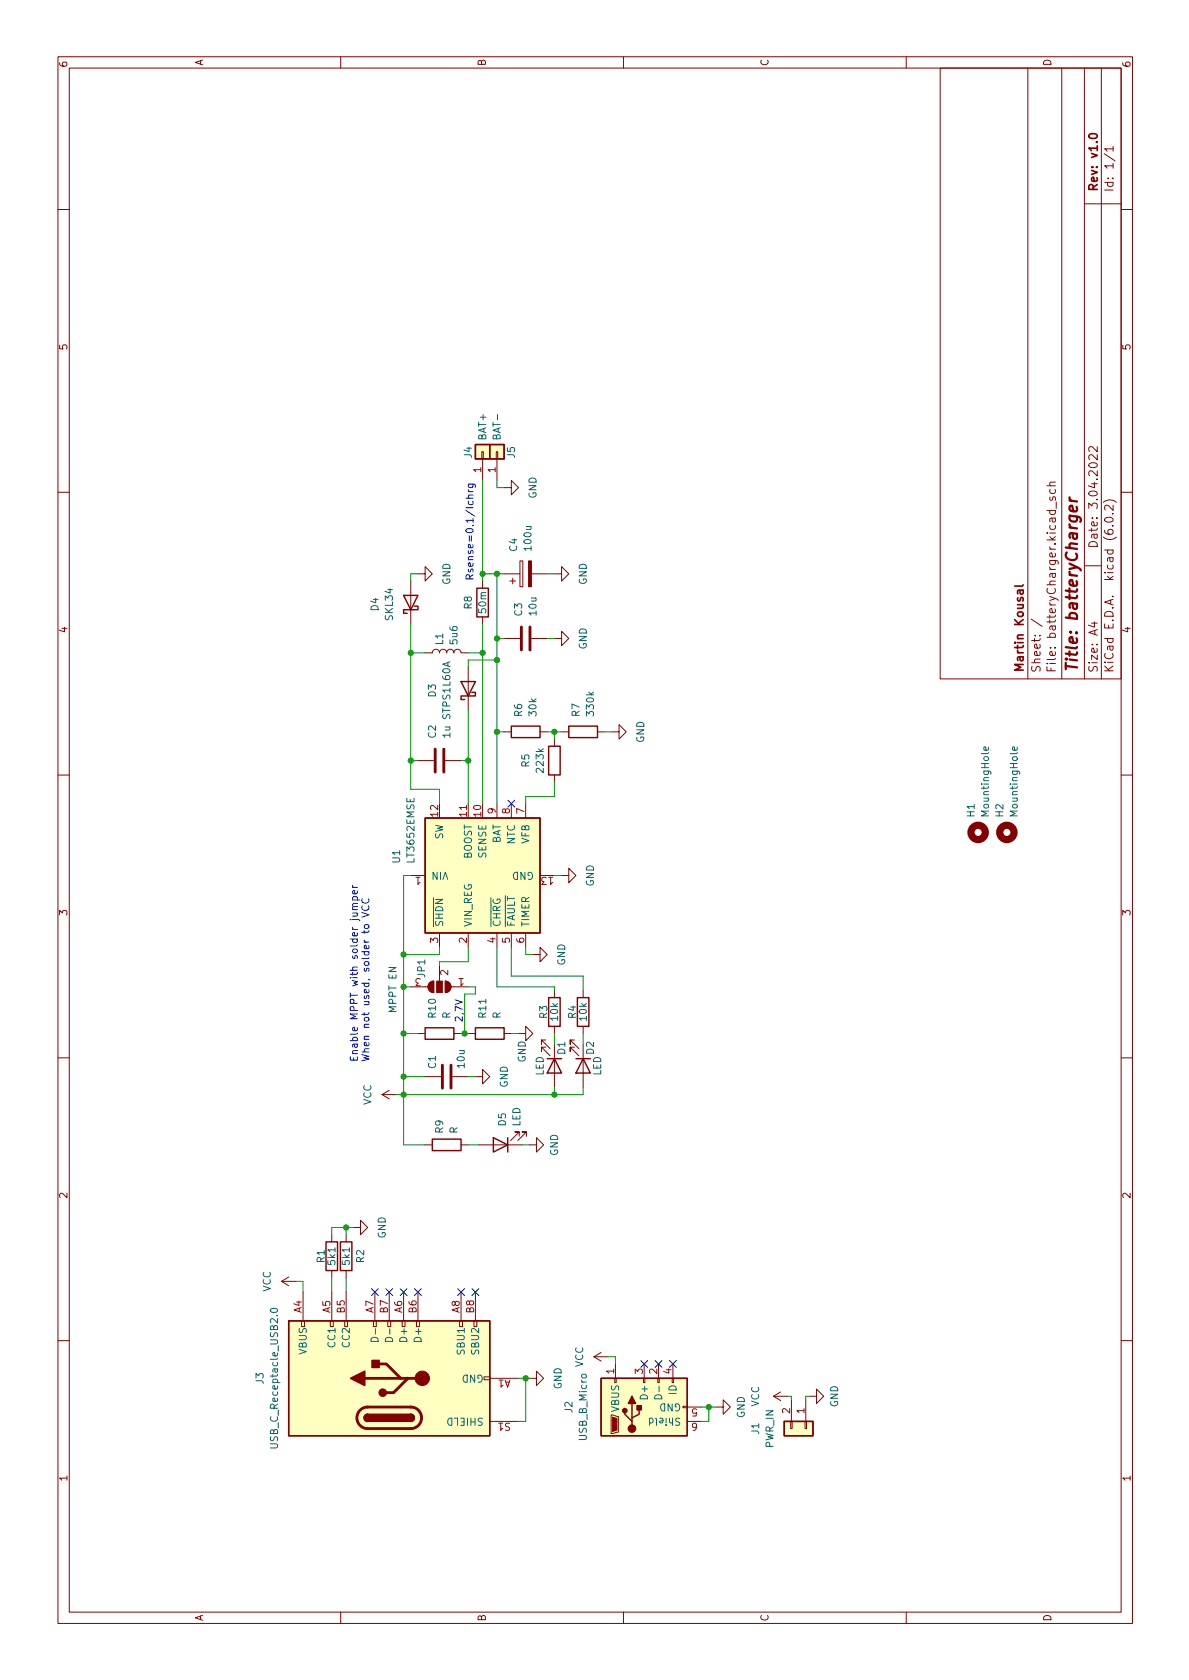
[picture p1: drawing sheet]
<svg xmlns="http://www.w3.org/2000/svg" width="210mm" height="297mm" viewBox="0 0 210 297" stroke-linecap="round" stroke-linejoin="round" font-family="sans-serif">
<g fill="none" stroke="#840000" stroke-width=".18">
<path d="M10.2 10h190.1v277h-190.1zM12.2 12h186.1v273h-186.1zM60.2 10v2M110.2 10v2M160.2 10v2M166.3 12h32v108h-32zM181.8 12v108M187.8 12v108M191.8 12v108M194.8 12v108M10.2 37h2M191.8 36h6.5"/>
<path d="M195.3 27.2l1.9 1.3M196.8 26.3h-1.5l.5 .4M196.8 25.9v.8M198.3 37h2M85.2 79.9h.3v1.2h-.3zM87.8 79.9h.2v1.2h-.2zM194 79v.9l-1-.9h-.3l-.2 .2 .2 .6M10.2 87h2M85.3 81.1v3.8M87.9 81.1v3.8M89.1 86.2h1.3v-1.3l1.3 1.3-1.3 1.3v-1.3M91.9 99.2h.6v4.5h-.6z"/>
<path d="M185.1 85.9h1.5M185.7 87.9l-.1 .3 .2 .3 .3-.1 .1-.5h.4v.6M185.7 86.5l-.1 .5 .3 .2h.4l.3-.1v-.6M186.6 85.2l-.9 .1-.1 .4 .2 .2M186.8 88.7v1.2M194 80.4v.9l-1-.9-.3 .1-.2 .2 .2 .5M195.1 88.8a1.72 1.72 0 0 1 2.3 0M195.4 91.7a1 1 0 0 1 1.4 .1 .81 .81 0 0 1-.6 .6 .81 .81 0 0 1-.8-.3zM196.7 93h.1M196.7 90.8h.1M196.8 89.3v.9l-1-.9-.3 .1-.2 .2 .2 .6M198.3 87h2"/>
<path d="M72.6 102.7v7.6M73.9 101.5h1.3v-1.3l1.2 1.3-1.2 1.2v-1.2M75.2 115.4h1.2a.64 .64 0 0 1 .7-.6 .64 .64 0 0 1 .6 .6 .64 .64 0 0 1 .7-.6 .64 .64 0 0 1 .6 .6 .64 .64 0 0 1 .6-.6 .64 .64 0 0 1 .7 .6 .64 .64 0 0 1 .6-.6 .64 .64 0 0 1 .6 .6h1.3M82.8 118v7.6M85.3 102.7v1.3M85.3 109.1v1.2M89.1 101.5h2.8M89.1 112.9h2.8M90.2 102.7h1M90.7 102.2v1M94 101.5h2.8M94 112.9h2.8"/>
<path d="M98 101.5h1.3v-1.3l1.3 1.3-1.3 1.2v-1.2M98 112.9h1.3v-1.3l1.3 1.3-1.3 1.3v-1.3M182.4 109.5l1.9 1.2M191.8 100h3M193 110.2h1M193.5 110v.9l-1-.4M10.2 137h2M73.9 134.5h2.8M78.7 134.5h2.8M89.1 129.4h1.3M95.5 129.4h1.3M98 130.7v1.2"/>
<path d="M98 137v1.3M99.3 129.4h1.3M105.7 129.4h1.2M108.2 129.4h1.3v-1.3l1.2 1.3-1.2 1.3v-1.3M198.3 137h2M72.6 154.8h2.6M82.8 142.1v2.5M87.9 142.1v2.5M90.4 142.1v2.5M93 142.1v2.5M99.3 154.8h1.3v-1.3l1.2 1.3-1.2 1.3v-1.3M72.6 174.5h3.1"/>
<path d="M76 173.8l.7-.3v2a1.02 1.02 0 0 1-.9-.6 1.02 1.02 0 0 1 .2-1.1zM77.7 165v2.5M77.7 170.7v2.8M78.7 173.5a1.02 1.02 0 0 1 1.1 1 1.02 1.02 0 0 1-1.1 1zM79.8 174.5h3M82.8 165v2.5M87.9 165v2.5M90.4 165v2.5M93 165v2.5M94.2 168.8h1.3v-1.3l1.3 1.3-1.3 1.2v-1.2M98 175.1v1.3M103.1 175.1v1.3"/>
<path d="M10.2 187h2M67.6 193.5l1.2 .8M67.6 193.5h2.5M68.8 192.8l-1.2 .7M73.9 182.7h1.3M75.2 190.4h2.8M80 190.4h2.8M80.3 182.7h1.2M82.8 182.7h1.3M84.1 190.4h1.2v-1.3l1.3 1.3-1.3 1.2v-1.2M89.1 182.7h1.3M91.7 182.7h1.3v-1.2l1.2 1.2-1.2 1.3v-1.3"/>
<path d="M96.5 183.9h-.7v.7v-.7l1.5 1.5M96.5 185.2h-.7v.7v-.7l1.5 1.5M98 181.5v1.2M98 184.6v7.7M101.6 183.9h-.8v.7v-.7l1.6 1.5M101.6 185.2h-.8v.7v-.7l1.6 1.5M103.1 181.5v1.2M103.1 184.6v7.7M198.3 187h2M58.7 218.3v1.3M61.2 218.3v1.3M62.5 217h1.2v-1.2l1.3 1.2-1.3 1.3v-1.3"/>
<path d="M75.2 202.4h1.2M81.5 202.4h1.3M84.7 202.4h7.6M91.8 200.9v-.8h-.7h.7l-1.5 1.6M93.1 200.9v-.8h-.8h.8l-1.5 1.6M93.6 202.4h1.3v-1.2l1.2 1.2-1.2 1.3v-1.3M10.2 237h2M49.8 226.6l1.2 .7M49.8 226.6h2.5M51 225.8l-1.2 .8M53.3 233.5h.5v1.1h-.5zM53.6 228.5v5"/>
<path d="M58.4 233.5h.5v1.1h-.5zM58.7 224.6v1.3M58.7 228.5v5M61 233.5h.5v1.1h-.5zM61.2 224.6v1.3M61.2 228.5v5M66 233.5h.5v1.1h-.5zM66.3 228.5v5M68.6 233.5h.5v1.1h-.5zM68.8 228.5v5M71.1 233.5h.5v1.1h-.5zM71.4 228.5v5"/>
<path d="M73.7 233.5h.5v1.1h-.5zM73.9 228.5v5M81.3 233.5h.5v1.1h-.5zM81.5 228.5v5M83.8 233.5h.5v1.1h-.5zM84.1 228.5v5M105 239.9l1.3 .8M105 239.9h2.6M106.3 239.1l-1.3 .8M198.3 237h2M85.6 243.4h1v.6h-1zM86.6 243.7h5.1"/>
<path d="M86.6 251.3h5.1M93.6 243.7h1.3v-1.3l1.2 1.3-1.2 1.3v-1.3M108.1 250.2l1.2 .2v2.8l-1 .3h-.2zM108.7 243.7h.3v.8h-.3zM108.8 241.2v2.5M113.8 243.7h.2v.8h-.2zM113.9 241.2v2.5M116.3 243.7h.3v.8h-.3zM116.5 241.2v2.5M118.9 243.7h.2v.8h-.2zM119 241.2v2.5M120.8 248.7h.7v.2h-.7z"/>
<path d="M121.5 251.3h2.6M121.5 248.8h2.6M126.6 248.8h1.3v-1.3l1.3 1.3-1.3 1.2v-1.2M136.8 246.9l1.2 .7M136.8 246.9h2.5M138 246.1l-1.2 .8M139.8 251.3h.3v1.3h-.3zM139.9 247.5v3.8M142.4 251.3h.2v1.3h-.2zM142.5 247.5v3.8M143.1 246.9h1.3v-1.3l1.3 1.3-1.3 1.2v-1.2M60.2 285v2"/>
<path d="M110.2 285v2M160.2 285v2"/>
</g>
<path d="M192.6 23.8a1 1 0 0 1 1.4 .2 .81 .81 0 0 1-.6 .6 .81 .81 0 0 1-.8-.3zM180.3 104.3l.1 .5a.29 .29 0 0 0 .2 .3 .29 .29 0 0 0 .3-.3v-.5M180.9 104.3l-.9 .1v.6M180.9 103.4l-.2 .2h-1.3" fill="none" stroke="#840000" stroke-width=".3"/>
<path d="M189.1 87.9l.1 .4 .3 .3M189.1 88.5l1.4 .2M190.4 89.6l.1 .6-.3 .2-1-.2-.1-.2 .1-.5 .4-.1 .2 1" fill="none" stroke="#840000" stroke-width=".4"/>
<g fill="none" stroke="#840000" stroke-width=".25">
<path d="M84.1 78.6h2.5v2.5h-2.5zM86.6 78.6h2.5v2.5h-2.5zM71.4 105.3h2.5l-1.3 2.5zM73.3 107.2h.6v.6h-2.5v.6h.6M84.3 104h2.1v5.1h-2.1zM81.5 120.5h2.6l-1.3 2.5zM83.4 122.4h.7v.6h-2.6v.7h.7M90.4 128.4h5.1v2h-5.1zM97 131.9h2.1v5.1h-2.1zM100.6 128.4h5.1v2h-5.1zM75.2 144.6h20.3v20.4h-20.3zM97 176.4h2.1v5.1h-2.1z"/>
<path d="M102.1 176.4h2v5.1h-2zM75.2 181.7h5.1v2.1h-5.1zM84.1 181.7h5v2.1h-5zM96.8 187.2h2.5M98 187.2l1.3 2.5h-2.5zM101.8 187.2h2.6M103.1 187.2l1.3 2.5h-2.6zM57.7 219.6h2v5h-2zM60.2 219.6h2v5h-2zM76.4 201.4h5.1v2h-5.1zM87.2 201.2l2.6 1.2-2.6 1.3zM89.8 201.2v2.5"/>
<path d="M51 233.5h35.6v20.4h-35.6zM65 250a.64 .64 0 0 0-.6 .7 .64 .64 0 0 0 .6 .6M72.6 250a.64 .64 0 0 1 .7 .7 .64 .64 0 0 1-.7 .6M106.3 243.7h15.2v10.2h-15.2zM110.5 249.4v.6l1.3 1.3v.7M111.8 248.1v2.6M113 248.8v1.2l-1.2 .7v.6M138.7 251.3h5.1v2.6h-5.1z"/>
</g>
<g fill="#ffffc2" stroke="#ffffc2" stroke-width=".18">
<path d="M138.7 251.3h5.1v2.6h-5.1z"/>
<path d="M51 233.5h35.6v20.4h-35.6z"/>
<path d="M75.2 144.6h20.3v20.4h-20.3z"/>
<path d="M106.3 243.7h15.2v10.2h-15.2z"/>
<path d="M84.1 78.6h2.5v2.5h-2.5z"/>
<path d="M86.6 78.6h2.5v2.5h-2.5z"/>
</g>
<path d="M92.2 110.9v4M93.7 110.9v4M77 132.4v4.1M78.5 132.4v4.1M78.2 188.3v4.1M79.8 188.3v4.1M63.7 249.3l.5-.3 .6-.2h7.8a1.91 1.91 0 0 1 1.9 1.9 1.91 1.91 0 0 1-1.9 1.9h-7.6a1.91 1.91 0 0 1-1.7-1.2 1.91 1.91 0 0 1 .4-2.1zM64.5 243.7h10.2M67.1 241.2h1.2l2.6 2.5M72.1 243.7l-2.5 2.5h-1.3" fill="none" stroke="#840000" stroke-width=".51"/>
<g fill="#840000" stroke="#840000" stroke-width=".25">
<path d="M72.6 250a.64 .64 0 0 1 .7 .7 .64 .64 0 0 1-.7 .6z"/>
<path d="M65 250h7.6v1.3h-7.6z"/>
<path d="M64.6 250.2l.4-.2v1.3a.64 .64 0 0 1-.6-.4 .64 .64 0 0 1 .2-.7z"/>
<path d="M62 243.7l2.5-1.3v2.6z"/>
<path d="M65.8 240.5h1.3v1.3h-1.3z"/>
<path d="M111.8 246.9l.6 1.2h-1.3z"/>
<path d="M112.6 248.5h.8v.8h-.8z"/>
<circle cx="67.7" cy="246.2" r=".63"/>
<circle cx="111.8" cy="252.6" r=".63"/>
<circle cx="110.5" cy="249.4" r=".38"/>
</g>
<g fill="#840000" stroke="#840000" stroke-width=".18">
<path d="M108.3 250.6l.8 .2v2l-.8 .3z"/>
<path d="M93.5 99.2h.5v4.5h-.5z"/>
<path d="M78.7 173.5a1.02 1.02 0 0 1 1.1 1 1.02 1.02 0 0 1-1.1 1z"/>
<path d="M77.2 173.5h1v2h-1z"/>
<path d="M76 173.8l.7-.3v2a1.02 1.02 0 0 1-.9-.6 1.02 1.02 0 0 1 .2-1.1z"/>
<circle cx="74.7" cy="243.7" r="1.27"/>
</g>
<path d="M174.8 132.1v.4l-.2 .1h-.6v-.5l.3-.1 .1 .6M179.8 132.1l.1 .4-.2 .1h-.6v-.5l.2-.1 .2 .6M47.9 231.5a.69 .69 0 0 1 1.2 .3 .72 .72 0 0 1-1.3-.2zM65.7 236.7a.68 .68 0 0 1 .7-.2 .68 .68 0 0 1 .5 .7h-1.3zM66.4 234.9v1M68.2 236.7a.68 .68 0 0 1 .8-.2 .68 .68 0 0 1 .4 .7h-1.3zM68.9 234.9v1M47.8 255.3h1l.3 .2v.3l-.3 .2h-1M114.9 250.8l.3-.1 .3 .3-.1 .5h-.5M114.9 250.7v1.3M115.8 246.8a.68 .68 0 0 1 .8-.2 .68 .68 0 0 1 .4 .7h-1.2zM116.5 245.1v1" fill="none" stroke="#006464" stroke-width=".18"/>
<g fill="none" stroke="#840000" stroke-width="1.3">
<circle cx="173" cy="147.2" r="1.27"/>
<circle cx="178" cy="147.2" r="1.27"/>
</g>
<g fill="none" stroke="#0000c2" stroke-width=".18">
<path d="M82.4 88.1h1.3M82.8 86.6l.3 .3M82.8 85.6h1l.3 .2-.1 .3M82.8 86.9h.9M82.9 85.6l-.1 .4 .3 .2 .5-.1v-.5M83.7 87.5l-.8 .1-.1 .3 .1 .2M62.4 156.5l.2 .4M62.4 159.1h1.2M62.4 156.9h.8M62.4 159.1v-.3l.2-.3 .5 .2v.4M63.1 157.5l.1 .4-.2 .1h-.6v-.5l.3-.1 .1 .6M63.2 159.7l-.8 .1v.3l.1 .2"/>
<path d="M64.1 158.9a.6 .6 0 0 0 .4 .8 .6 .6 0 0 0 .7-.6l-.1-.2M62.4 161.4h.8M62.4 160.8h.8M63.1 161.4l.1 .2-.1 .3-.7 .1M63.2 160.3h-.8v.3l.1 .2M64 161.3l1.2 .4-1.2 .5M64.1 160.2a.6 .6 0 0 0 .4 .8 .6 .6 0 0 0 .7-.6l-.1-.2"/>
</g>
<g fill="none" stroke="#009600" stroke-width=".18">
<path d="M85.3 84.9v17.8M87.9 84.9v1.3h1.2M72.6 115.4h2.6M72.6 110.3v29.3h5.1v2.5M73.9 101.5h-1.3v1.2M82.8 115.4h2.5M85.3 110.3v31.8M85.3 101.5h3.8M87.9 116.7h-5.1v1.3M87.9 101.5v40.6M87.9 112.9h1.2M96.8 112.9h1.2"/>
<path d="M96.8 101.5h1.2M72.6 134.5h1.3M81.5 134.5h1.3M82.8 125.6v16.5M87.9 129.4h1.2M96.8 129.4h2.5M98 138.3v2.5h-5v1.3M98 129.4v1.3M106.9 129.4h1.3M72.6 154.8h-1.2v47.6h3.8M98 154.8h1.3M71.4 174.5h1.2"/>
<path d="M77.7 167.5v1.3h-6.3M82.8 167.5v2.5h-5.1v.7M82.8 174.5h1.3v1.3h-1.9v6.9M87.9 167.5v7h10.1v.6M90.4 167.5v5.1h12.7v2.5M93 167.5v1.3h1.2M71.4 190.4h3.8M71.4 182.7h2.5M81.5 182.7h1.3M82.8 190.4h1.3M90.4 182.7h1.3M98 182.7v1.9"/>
<path d="M98 192.3v1.2M103.1 192.3v1.2h-33M103.1 182.7v1.9M61.2 217v1.3M62.5 217h-3.8v1.3M82.8 202.4h1.9M92.3 202.4h1.3M52.3 226.6h1.3v1.9M58.7 225.9v2.6M61.2 225.9v2.6M107.6 239.9h1.2v1.3M91.7 243.7h1.9"/>
<path d="M93 243.7v7.6h-1.3M124.1 248.8h2.5M125.3 248.8v2.5h-1.2M139.3 246.9h.6v.6M143.1 246.9h-.6v.6"/>
</g>
<g fill="none" stroke="#000084" stroke-width=".18">
<path d="M89.8 141.5l1.2 1.2M91 141.5l-1.2 1.2M65.7 227.8l1.2 1.3M66.9 227.8l-1.2 1.3M68.2 227.8l1.2 1.3M69.4 227.8l-1.2 1.3M70.8 227.8l1.2 1.3M72 227.8l-1.2 1.3M73.3 227.8l1.2 1.3M74.5 227.8l-1.2 1.3M80.9 227.8l1.2 1.3M82.1 227.8l-1.2 1.3"/>
<path d="M83.5 227.8l1.2 1.3M84.7 227.8l-1.2 1.3M113.3 240.5l1.2 1.3M114.5 240.5l-1.2 1.3M115.8 240.5l1.3 1.3M117.1 240.5l-1.3 1.3M118.4 240.5l1.2 1.3M119.6 240.5l-1.2 1.3"/>
</g>
<g fill="#009600" stroke="#009600" stroke-width=".18">
<circle cx="72.6" cy="134.5" r=".46"/>
<circle cx="82.8" cy="134.5" r=".46"/>
<circle cx="71.4" cy="168.8" r=".46"/>
<circle cx="98" cy="129.4" r=".46"/>
<circle cx="72.6" cy="115.4" r=".46"/>
<circle cx="87.9" cy="129.4" r=".46"/>
<circle cx="82.2" cy="182.7" r=".46"/>
<circle cx="98" cy="193.5" r=".46"/>
<circle cx="71.4" cy="193.5" r=".46"/>
<circle cx="125.3" cy="248.8" r=".46"/>
<circle cx="61.2" cy="217" r=".46"/>
<circle cx="93" cy="243.7" r=".46"/>
<circle cx="87.9" cy="112.9" r=".46"/>
<circle cx="85.3" cy="115.4" r=".46"/>
<circle cx="87.9" cy="116.7" r=".46"/>
<circle cx="87.9" cy="101.5" r=".46"/>
<circle cx="85.3" cy="101.5" r=".46"/>
<circle cx="71.4" cy="182.7" r=".46"/>
<circle cx="71.4" cy="190.4" r=".46"/>
<circle cx="71.4" cy="174.5" r=".46"/>
</g>
<text font-size="2.8" fill="#840000" x="190.6" y="119" transform="rotate(-90 190.6 119)">Title: batteryCharger</text>
<g font-size="2.1" fill="#840000">
<text x="194.1" y="34" transform="rotate(-90 194.1 34)">Rev: v1.0</text>
<text x="196.9" y="34" transform="rotate(-90 196.9 34)">Id: 1/1</text>
<text x="194.1" y="97" transform="rotate(-90 194.1 97)">Date: 3.04.2022</text>
<text x="181" y="119" transform="rotate(-90 181 119)">Martin Kousal</text>
<text x="184" y="119" transform="rotate(-90 184 119)">Sheet: /</text>
<text x="186.7" y="119" transform="rotate(-90 186.7 119)">File: batteryCharger.kicad_sch</text>
<text x="194.1" y="119" transform="rotate(-90 194.1 119)">Size: A4</text>
<text x="196.9" y="119" transform="rotate(-90 196.9 119)">KiCad E.D.A. kicad (6.0.2)</text>
</g>
<g font-size="1.8" fill="#840000">
<text x="35.9" y="11.7" transform="rotate(-90 35.9 11.7)">A</text>
<text x="85.9" y="11.7" transform="rotate(-90 85.9 11.7)">B</text>
<text x="135.9" y="11.7" transform="rotate(-90 135.9 11.7)">C</text>
<text x="185.9" y="11.7" transform="rotate(-90 185.9 11.7)">D</text>
<text x="11.9" y="12" transform="rotate(-90 11.9 12)">6</text>
<text x="199.9" y="12" transform="rotate(-90 199.9 12)">6</text>
<text x="11.9" y="62" transform="rotate(-90 11.9 62)">5</text>
<text x="199.9" y="62" transform="rotate(-90 199.9 62)">5</text>
<text x="11.9" y="112" transform="rotate(-90 11.9 112)">4</text>
<text x="199.9" y="112" transform="rotate(-90 199.9 112)">4</text>
<text x="11.9" y="162" transform="rotate(-90 11.9 162)">3</text>
<text x="199.9" y="162" transform="rotate(-90 199.9 162)">3</text>
<text x="11.9" y="212" transform="rotate(-90 11.9 212)">2</text>
<text x="199.9" y="212" transform="rotate(-90 199.9 212)">2</text>
<text x="11.9" y="262" transform="rotate(-90 11.9 262)">1</text>
<text x="199.9" y="262" transform="rotate(-90 199.9 262)">1</text>
<text x="35.9" y="286.7" transform="rotate(-90 35.9 286.7)">A</text>
<text x="85.9" y="286.7" transform="rotate(-90 85.9 286.7)">B</text>
<text x="135.9" y="286.7" transform="rotate(-90 135.9 286.7)">C</text>
<text x="185.9" y="286.7" transform="rotate(-90 185.9 286.7)">D</text>
</g>
<g font-size="1.8" fill="#006464">
<text x="86" y="77.8" transform="rotate(-90 86 77.8)">BAT+</text>
<text x="88.5" y="77.5" transform="rotate(-90 88.5 77.5)">BAT-</text>
<text x="83.4" y="81" transform="rotate(-90 83.4 81)">J4</text>
<text x="91.1" y="81" transform="rotate(-90 91.1 81)">J5</text>
<text x="94.9" y="88.2" transform="rotate(-90 94.9 88.2)">GND</text>
<text x="91.4" y="97.5" transform="rotate(-90 91.4 97.5)">C4</text>
<text x="94" y="97.2" transform="rotate(-90 94 97.2)">100u</text>
<text x="66.9" y="108" transform="rotate(-90 66.9 108)">D4</text>
<text x="79.6" y="103.4" transform="rotate(-90 79.6 103.4)">GND</text>
<text x="83.4" y="107.7" transform="rotate(-90 83.4 107.7)">R8</text>
<text x="103.8" y="103.4" transform="rotate(-90 103.8 103.4)">GND</text>
<text x="69.5" y="109.6" transform="rotate(-90 69.5 109.6)">SKL34</text>
<text x="78.4" y="114" transform="rotate(-90 78.4 114)">L1</text>
<text x="80.9" y="113.8" transform="rotate(-90 80.9 113.8)">5u6</text>
<text x="86" y="108.3" transform="rotate(-90 86 108.3)">50m</text>
<text x="92.3" y="108.9" transform="rotate(-90 92.3 108.9)">C3</text>
<text x="94.9" y="108.7" transform="rotate(-90 94.9 108.7)">10u</text>
<text x="103.8" y="114.9" transform="rotate(-90 103.8 114.9)">GND</text>
<text x="77.1" y="123.2" transform="rotate(-90 77.1 123.2)">D3</text>
<text x="77.1" y="130.5" transform="rotate(-90 77.1 130.5)">C2</text>
<text x="79.6" y="130.4" transform="rotate(-90 79.6 130.4)">1u</text>
<text x="79.6" y="127.1" transform="rotate(-90 79.6 127.1)">STPS1L60A</text>
<text x="92.3" y="126.7" transform="rotate(-90 92.3 126.7)">R6</text>
<text x="94.9" y="126.5" transform="rotate(-90 94.9 126.5)">30k</text>
<text x="102.5" y="126.7" transform="rotate(-90 102.5 126.7)">R7</text>
<text x="105" y="126.4" transform="rotate(-90 105 126.4)">330k</text>
<text x="113.9" y="131.4" transform="rotate(-90 113.9 131.4)">GND</text>
<text x="93.6" y="135.6" transform="rotate(-90 93.6 135.6)">R5</text>
<text x="96.1" y="136.4" transform="rotate(-90 96.1 136.4)">223k</text>
<text x="78.4" y="148.5" transform="rotate(-90 78.4 148.5)">SW</text>
<text x="88.5" y="149.3" transform="rotate(-90 88.5 149.3)">BAT</text>
<text x="91.1" y="149.3" transform="rotate(-90 91.1 149.3)">NTC</text>
<text x="93.6" y="149.2" transform="rotate(-90 93.6 149.2)">VFB</text>
<text x="172.3" y="144.4" transform="rotate(-90 172.3 144.4)">H1</text>
<text x="174.9" y="144.1" transform="rotate(-90 174.9 144.1)">MountingHole</text>
<text x="177.4" y="144.4" transform="rotate(-90 177.4 144.4)">H2</text>
<text x="180" y="144.1" transform="rotate(-90 180 144.1)">MountingHole</text>
<text x="70.7" y="152.6" transform="rotate(-90 70.7 152.6)">U1</text>
<text x="73.3" y="152.4" transform="rotate(-90 73.3 152.4)">LT3652EMSE</text>
<text x="79.1" y="154.2" transform="rotate(180 79.1 154.2)">VIN</text>
<text x="83.4" y="151.9" transform="rotate(-90 83.4 151.9)">BOOST</text>
<text x="86" y="151.7" transform="rotate(-90 86 151.7)">SENSE</text>
<text x="94.5" y="154.2" transform="rotate(180 94.5 154.2)">GND</text>
<text x="105" y="156.8" transform="rotate(-90 105 156.8)">GND</text>
<text x="78.4" y="163.9" transform="rotate(-90 78.4 163.9)">~{SHDN}</text>
<text x="83.4" y="163.9" transform="rotate(-90 83.4 163.9)">VIN_REG</text>
<text x="88.5" y="163.9" transform="rotate(-90 88.5 163.9)">~{CHRG}</text>
<text x="91.1" y="163.9" transform="rotate(-90 91.1 163.9)">~{FAULT}</text>
<text x="93.6" y="163.9" transform="rotate(-90 93.6 163.9)">TIMER</text>
<text x="75.2" y="172.8" transform="rotate(-90 75.2 172.8)">JP1</text>
<text x="99.9" y="170.7" transform="rotate(-90 99.9 170.7)">GND</text>
<text x="70.1" y="178.9" transform="rotate(-90 70.1 178.9)">MPPT EN</text>
<text x="77.1" y="179.9" transform="rotate(-90 77.1 179.9)">R10</text>
<text x="86" y="179.9" transform="rotate(-90 86 179.9)">R11</text>
<text x="79.6" y="180.1" transform="rotate(-90 79.6 180.1)">R</text>
<text x="88.5" y="180.1" transform="rotate(-90 88.5 180.1)">R</text>
<text x="96.8" y="180.1" transform="rotate(-90 96.8 180.1)">R3</text>
<text x="98.7" y="180.4" transform="rotate(-90 98.7 180.4)">10k</text>
<text x="101.8" y="180.1" transform="rotate(-90 101.8 180.1)">R4</text>
<text x="103.8" y="180.4" transform="rotate(-90 103.8 180.4)">10k</text>
<text x="77.1" y="188.9" transform="rotate(-90 77.1 188.9)">C1</text>
<text x="82.2" y="188.7" transform="rotate(-90 82.2 188.7)">10u</text>
<text x="93" y="187.9" transform="rotate(-90 93 187.9)">GND</text>
<text x="96.1" y="190.2" transform="rotate(-90 96.1 190.2)">LED</text>
<text x="99.9" y="186.4" transform="rotate(-90 99.9 186.4)">D1</text>
<text x="105" y="186.4" transform="rotate(-90 105 186.4)">D2</text>
<text x="106.3" y="190.2" transform="rotate(-90 106.3 190.2)">LED</text>
<text x="65.7" y="195.4" transform="rotate(-90 65.7 195.4)">VCC</text>
<text x="89.8" y="192.3" transform="rotate(-90 89.8 192.3)">GND</text>
<text x="78.4" y="200.3" transform="rotate(-90 78.4 200.3)">R9</text>
<text x="80.9" y="200.4" transform="rotate(-90 80.9 200.4)">R</text>
<text x="89.5" y="199.1" transform="rotate(-90 89.5 199.1)">D5</text>
<text x="92" y="199.2" transform="rotate(-90 92 199.2)">LED</text>
<text x="98.7" y="204.4" transform="rotate(-90 98.7 204.4)">GND</text>
<text x="68.2" y="219" transform="rotate(-90 68.2 219)">GND</text>
<text x="57.4" y="223.2" transform="rotate(-90 57.4 223.2)">R1</text>
<text x="59.3" y="223.6" transform="rotate(-90 59.3 223.6)">5k1</text>
<text x="61.8" y="223.6" transform="rotate(-90 61.8 223.6)">5k1</text>
<text x="64.4" y="223.2" transform="rotate(-90 64.4 223.2)">R2</text>
<text x="47.9" y="228.4" transform="rotate(-90 47.9 228.4)">VCC</text>
<text x="54.2" y="239.5" transform="rotate(-90 54.2 239.5)">VBUS</text>
<text x="59.3" y="238.1" transform="rotate(-90 59.3 238.1)">CC1</text>
<text x="61.8" y="238.1" transform="rotate(-90 61.8 238.1)">CC2</text>
<text x="72" y="236.9" transform="rotate(-90 72 236.9)">D+</text>
<text x="74.5" y="236.9" transform="rotate(-90 74.5 236.9)">D+</text>
<text x="82.2" y="239.3" transform="rotate(-90 82.2 239.3)">SBU1</text>
<text x="84.7" y="239.3" transform="rotate(-90 84.7 239.3)">SBU2</text>
<text x="46.6" y="244.7" transform="rotate(-90 46.6 244.7)">J3</text>
<text x="85.6" y="243.1" transform="rotate(180 85.6 243.1)">GND</text>
<text x="99.3" y="245.7" transform="rotate(-90 99.3 245.7)">GND</text>
<text x="103.1" y="241.8" transform="rotate(-90 103.1 241.8)">VCC</text>
<text x="85.6" y="250.7" transform="rotate(180 85.6 250.7)">SHIELD</text>
<text x="101.2" y="249.8" transform="rotate(-90 101.2 249.8)">J2</text>
<text x="109.5" y="249.6" transform="rotate(-90 109.5 249.6)">VBUS</text>
<text x="114.5" y="247" transform="rotate(-90 114.5 247)">D+</text>
<text x="119.6" y="246.5" transform="rotate(-90 119.6 246.5)">ID</text>
<text x="120.5" y="248.1" transform="rotate(180 120.5 248.1)">GND</text>
<text x="120.5" y="250.7" transform="rotate(180 120.5 250.7)">Shield</text>
<text x="131.7" y="250.7" transform="rotate(-90 131.7 250.7)">GND</text>
<text x="134.2" y="248.7" transform="rotate(-90 134.2 248.7)">VCC</text>
<text x="148.2" y="248.8" transform="rotate(-90 148.2 248.8)">GND</text>
<text x="49.1" y="255.4" transform="rotate(-90 49.1 255.4)">USB_C_Receptacle_USB2.0</text>
<text x="103.8" y="254.6" transform="rotate(-90 103.8 254.6)">USB_B_Micro</text>
<text x="134.2" y="253.6" transform="rotate(-90 134.2 253.6)">J1</text>
<text x="136.8" y="256" transform="rotate(-90 136.8 256)">PWR_IN</text>
</g>
<g font-size="1.8" fill="#a90000">
<text x="85.1" y="83.5" transform="rotate(-90 85.1 83.5)">1</text>
<text x="87.6" y="83.5" transform="rotate(-90 87.6 83.5)">1</text>
<text x="87.6" y="143.9" transform="rotate(-90 87.6 143.9)">9</text>
<text x="90.2" y="143.9" transform="rotate(-90 90.2 143.9)">8</text>
<text x="92.7" y="143.9" transform="rotate(-90 92.7 143.9)">7</text>
<text x="77.5" y="144.4" transform="rotate(-90 77.5 144.4)">12</text>
<text x="82.5" y="144.4" transform="rotate(-90 82.5 144.4)">11</text>
<text x="85.1" y="144.4" transform="rotate(-90 85.1 144.4)">10</text>
<text x="74.4" y="155.1" transform="rotate(180 74.4 155.1)">1</text>
<text x="97.8" y="155.1" transform="rotate(180 97.8 155.1)">13</text>
<text x="77.5" y="166.7" transform="rotate(-90 77.5 166.7)">3</text>
<text x="82.5" y="166.7" transform="rotate(-90 82.5 166.7)">2</text>
<text x="87.6" y="166.7" transform="rotate(-90 87.6 166.7)">4</text>
<text x="90.2" y="166.7" transform="rotate(-90 90.2 166.7)">5</text>
<text x="92.7" y="166.7" transform="rotate(-90 92.7 166.7)">6</text>
<text x="74.4" y="173" transform="rotate(180 74.4 173)">3</text>
<text x="79.2" y="172.4" transform="rotate(-90 79.2 172.4)">2</text>
<text x="82" y="173" transform="rotate(180 82 173)">1</text>
<text x="53.3" y="232.1" transform="rotate(-90 53.3 232.1)">A4</text>
<text x="58.4" y="232.1" transform="rotate(-90 58.4 232.1)">A5</text>
<text x="61" y="232.1" transform="rotate(-90 61 232.1)">B5</text>
<text x="66" y="232.1" transform="rotate(-90 66 232.1)">A7</text>
<text x="68.6" y="232.1" transform="rotate(-90 68.6 232.1)">B7</text>
<text x="71.1" y="232.1" transform="rotate(-90 71.1 232.1)">A6</text>
<text x="73.7" y="232.1" transform="rotate(-90 73.7 232.1)">B6</text>
<text x="81.3" y="232.1" transform="rotate(-90 81.3 232.1)">A8</text>
<text x="83.8" y="232.1" transform="rotate(-90 83.8 232.1)">B8</text>
<text x="90.3" y="244" transform="rotate(180 90.3 244)">A1</text>
<text x="108.6" y="242.9" transform="rotate(-90 108.6 242.9)">1</text>
<text x="113.7" y="242.9" transform="rotate(-90 113.7 242.9)">3</text>
<text x="116.2" y="242.9" transform="rotate(-90 116.2 242.9)">2</text>
<text x="118.7" y="242.9" transform="rotate(-90 118.7 242.9)">4</text>
<text x="90.2" y="251.6" transform="rotate(180 90.2 251.6)">S1</text>
<text x="123.3" y="249" transform="rotate(180 123.3 249)">5</text>
<text x="123.3" y="251.6" transform="rotate(180 123.3 251.6)">6</text>
<text x="139.7" y="249.9" transform="rotate(-90 139.7 249.9)">2</text>
<text x="142.2" y="249.9" transform="rotate(-90 142.2 249.9)">1</text>
</g>
<g font-size="1.8" fill="#0000c2">
<text x="83.7" y="102.7" transform="rotate(-90 83.7 102.7)">Rsense=0.1/Ichrg</text>
<text x="81.8" y="180.8" transform="rotate(-90 81.8 180.8)">2,7V</text>
<text x="63.3" y="187.8" transform="rotate(-90 63.3 187.8)">Enable MPPT with solder jumper</text>
<text x="65.3" y="187.8" transform="rotate(-90 65.3 187.8)">When not used, solder to VCC</text>
</g>
</svg>
